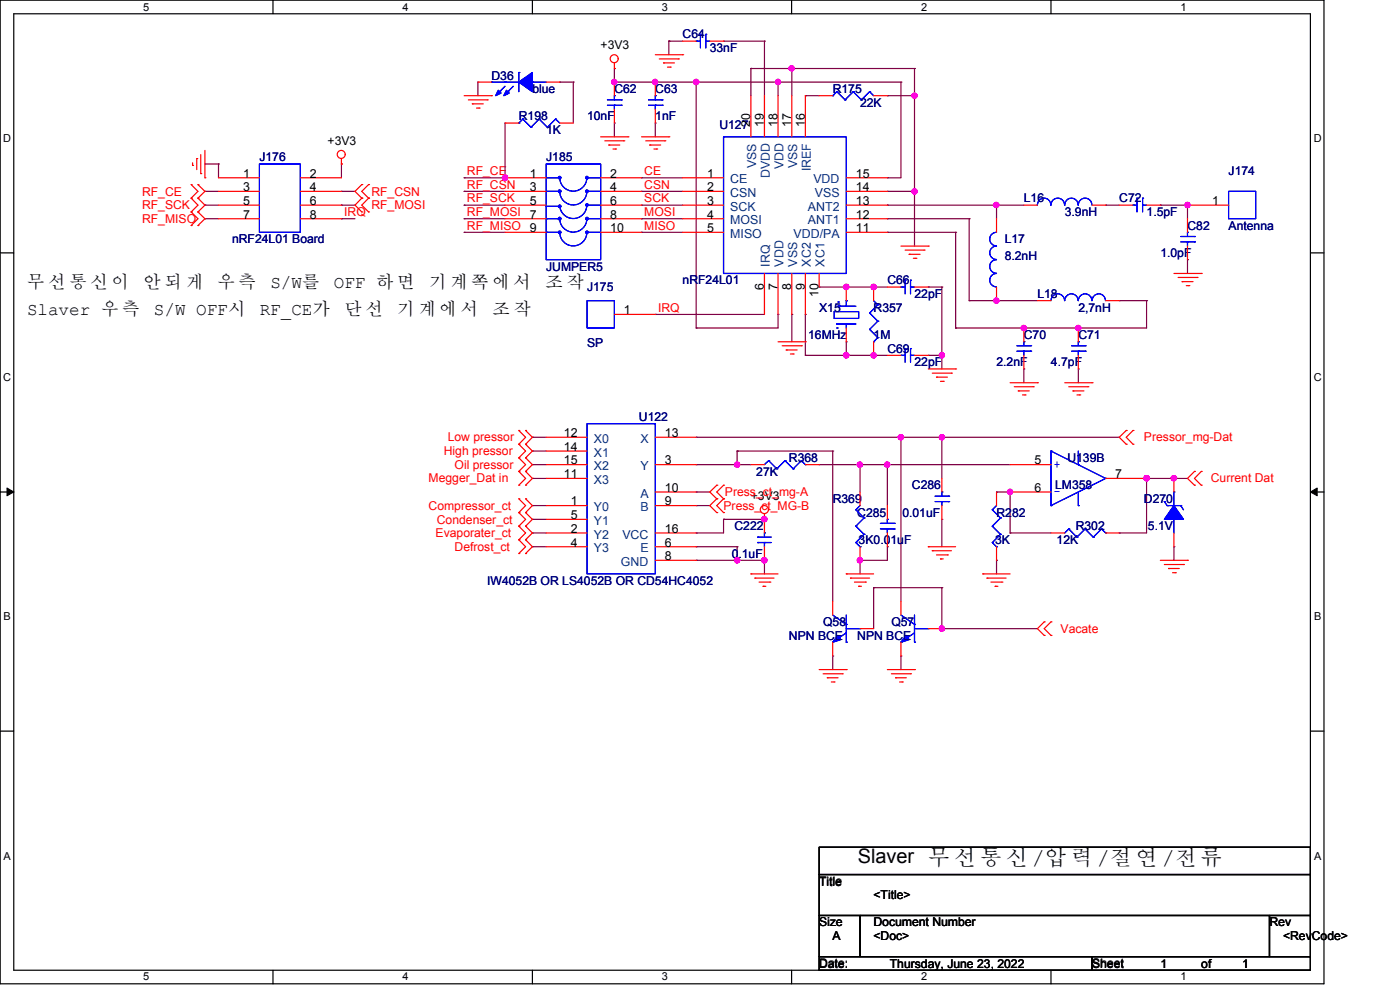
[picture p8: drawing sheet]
<svg xmlns="http://www.w3.org/2000/svg" width="297mm" height="210mm" viewBox="0 0 297 210" stroke-linecap="round" stroke-linejoin="round" font-family="sans-serif">
<g fill="none" stroke="#000" stroke-width=".25">
<path d="M0 0h280.6v208.4h-280.6zM2.9 2.9h274.8v202.6h-274.8zM57.8 0v2.9M112.8 0v2.9M167.8 0v2.9M222.7 0v2.9M0 53.6h2.9M277.7 53.6h2.9M0 104.2h2.9M277.7 104.2h2.9M0 154.9h2.9M277.7 154.9h2.9"/>
<path d="M173.6 179.4h104.1v5.8h-104.1zM173.6 185.2h104.1v8.7h-104.1zM173.6 193.9h8.7v8.7h-8.7zM182.3 193.9h86.7v8.7h-86.7zM269 193.9h8.7v8.7h-8.7zM57.8 205.5v2.9M112.8 205.5v2.9M167.8 205.5v2.9M173.6 202.6h57.8v2.9h-57.8zM222.7 205.5v2.9M231.4 202.6h46.3v2.9h-46.3z"/>
</g>
<path d="M1.5 103.4l1.4 .8-1.4 .8zM277.7 104.2l1.4-.8v1.6z" fill="#000" stroke="#000" stroke-width=".21"/>
<g fill="none" stroke="#800040" stroke-width=".25">
<path d="M101.3 17.4h.1M101.3 17.4v2.9M118.6 17.4h.1M118.6 17.4h2.9M121.5 17.4h.1M121.5 17.4v8.7M130.2 17.4h60.7M130.2 14.5h.1M130.2 17.4h.1M130.2 14.5v2.9M138.9 17.4h.1M141.7 8.7h.1"/>
<path d="M141.7 8.7v2.9M141.7 8.7h3M147.5 17.4h.1M147.5 17.4v52.1M153.3 8.7h8.7M153.3 8.7h.1M159.1 14.5h.1M159.1 14.5v5.8M159.1 14.5h34.7M162 8.7h.1M162 8.7v11.6M164.9 17.4h.1"/>
<path d="M164.9 17.4v2.9M167.8 14.5h.1M167.8 14.5v5.8M190.9 17.4h.1M190.9 17.4v20.3h-2.8M193.8 14.5h.1M193.8 14.5v37.6M43.4 34.7h2.9M43.4 34.7h.1M46.3 34.7h.1M46.3 34.7v3M72.4 34.7h.1"/>
<path d="M72.4 34.7v3M98.4 37.7h.1M107 26.1h.1M107 26.1v11.6h-8.6M130.2 26.1h.1M130.2 26.1v2.9M136 37.7h.1M136 37.7h8.7M138.9 26.1h.1M138.9 26.1v2.9M170.7 20.3h.1M170.7 20.3h2.9"/>
<path d="M188.1 37.7h.1M188.1 20.3h.1M188.1 20.3h5.7M193.8 20.3h.1M43.4 40.5h2.9M43.4 43.5h2.9M43.4 46.3h2.9M43.4 43.5h.1M43.4 46.3h.1M43.4 40.5h.1M72.4 40.5h.1M72.4 43.5h.1"/>
<path d="M72.4 46.3h.1M72.4 40.5h2.8M72.4 43.5h2.8M72.4 46.3h2.8M98.4 40.5h8.6M98.4 43.5h8.6M98.4 46.3h8.6M98.4 49.2h8.6M98.4 40.5h.1M98.4 43.5h.1M98.4 46.3h.1M98.4 49.2h.1"/>
<path d="M136 40.5h.1M136 43.5h.1M136 46.3h.1M136 49.2h.1M136 40.5h8.7M136 43.5h8.7M136 46.3h8.7M136 49.2h8.7M188.1 43.5h28.9M188.1 49.2h14.4M188.1 46.3h17.3M188.1 40.5h.1"/>
<path d="M188.1 43.5h.1M188.1 49.2h.1M188.1 46.3h.1M188.1 40.5h5.7M193.8 40.5h.1M202.5 49.2h.1M202.5 49.2v20.3M205.4 46.3h.1M205.4 46.3v17.4M211.2 43.5h.1M211.2 43.5v2.8M234.3 43.5h.1"/>
<path d="M234.3 43.5h2.9M245.9 43.5h.1M245.9 43.5h5.8M251.7 55h.1M251.7 43.5h.1M251.7 43.5v2.8M251.7 55v2.9M138.9 66.6h.1M138.9 66.6h23.1M147.5 69.5h.1M164.9 66.6h.1M164.9 66.6v2.9h-17.4"/>
<path d="M167.8 66.6h.1M167.8 66.6v5.8M170.7 66.6h.1M170.7 75.3h.1M170.7 66.6v8.7M170.7 75.3h17.4M173.6 60.8h.1M173.6 60.8h14.5M179.3 72.4h.1M179.3 75.3h.1M179.3 60.8h.1M179.3 72.4v2.9"/>
<path d="M185.1 60.8h.1M185.1 75.3h.1M196.7 60.8h.1M196.7 75.3h.1M196.7 60.8h2.9M196.7 75.3h2.9M199.6 75.3h.1M199.6 60.8h.1M199.6 60.8v17.3M202.5 69.5h.1M205.4 63.7h14.5M205.4 63.7h.1"/>
<path d="M211.2 63.7h.1M217 78.1h.1M217 69.5h.1M217 78.1v3M228.5 78.1h.1M228.5 69.5h.1M228.5 78.1v3M237.2 63.7h.1M237.2 63.7h5.8M243 63.7h.1M243 63.7v5.8h-40.5M112.8 95.5h2.9"/>
<path d="M112.8 98.4h2.9M112.8 92.6h2.9M112.8 92.6h.1M112.8 95.5h.1M112.8 98.4h.1M147.5 92.6h.1M147.5 98.4h.1M147.5 98.4h11.6M147.5 92.6h89.7M156.2 95.5h.1M156.2 98.4h.1M156.2 95.5v2.9"/>
<path d="M156.2 95.5h20.3M173.6 98.4h40.5M173.6 98.4h.1M176.5 95.5h.1M176.5 95.5v31.9M182.3 98.4h.1M182.3 98.4v5.8M188.1 98.4h.1M188.1 98.4v8.7M190.9 92.6h.1M190.9 92.6v34.8M199.6 92.6h.1"/>
<path d="M199.6 92.6v8.7M112.8 101.3h2.9M112.8 112.9h2.9M112.8 110h2.9M112.8 107.1h2.9M112.8 115.8h2.9M112.8 110h.1M112.8 107.1h.1M112.8 112.9h.1M112.8 115.8h.1M112.8 101.3h.1M147.5 112.9h.1"/>
<path d="M147.5 104.2h.1M147.5 107.1h.1M147.5 118.7h.1M147.5 115.8h.1M147.5 118.7h14.5M147.5 115.8h8.7M147.5 104.2h2.9M147.5 107.1h2.9M153.3 110h8.7M153.3 110h.1M153.3 110v2.9h-5.8M156.2 115.8h.1"/>
<path d="M156.2 118.7h.1M156.2 115.8v2.9M162 118.7h.1M162 118.7v2.9M182.3 118.7h.1M182.3 118.7v2.9M188.1 115.8h.1M188.1 115.8v2.9h-5.8M199.6 110h.1M199.6 110v5.8M211.2 118.7h.1M211.2 104.2h.1"/>
<path d="M211.2 118.7v2.9M211.2 104.2h2.9M214.1 112.9h8.6M214.1 104.2h.1M214.1 112.9h.1M214.1 104.2v8.7M237.2 112.9h.1M243 101.3h8.7M243 101.3h.1M243 101.3v11.6h-5.8M248.8 101.3h.1M248.8 115.8h.1"/>
<path d="M248.8 115.8v2.9M176.5 138.9h.1M176.5 138.9v2.9M185.1 124.5h14.5M185.1 124.5h.1M185.1 124.5v8.7M190.9 138.9h.1M190.9 138.9v2.9M199.6 133.2h20.3M199.6 133.2h.1M199.6 124.5h.1M199.6 124.5v8.7"/>
</g>
<g fill="#f0f" stroke="#f0f" stroke-width=".25">
<circle cx="138.8" cy="17.4" r=".56"/>
<circle cx="130.1" cy="17.4" r=".56"/>
<circle cx="164.9" cy="17.4" r=".56"/>
<circle cx="147.5" cy="17.4" r=".57"/>
<circle cx="193.8" cy="40.5" r=".55"/>
<circle cx="167.8" cy="14.5" r=".55"/>
<circle cx="185.1" cy="75.2" r=".56"/>
<circle cx="199.6" cy="75.2" r=".56"/>
<circle cx="179.3" cy="75.2" r=".56"/>
<circle cx="185.1" cy="60.8" r=".56"/>
<circle cx="179.3" cy="60.8" r=".56"/>
<circle cx="251.7" cy="43.4" r=".55"/>
<circle cx="211.1" cy="43.4" r=".55"/>
<circle cx="211.1" cy="63.7" r=".55"/>
<circle cx="228.5" cy="69.5" r=".55"/>
<circle cx="216.9" cy="69.5" r=".55"/>
<circle cx="193.8" cy="20.3" r=".55"/>
<circle cx="107" cy="37.6" r=".55"/>
<circle cx="162" cy="118.7" r=".57"/>
<circle cx="156.2" cy="118.7" r=".56"/>
<circle cx="156.2" cy="98.4" r=".55"/>
<circle cx="248.8" cy="101.3" r=".56"/>
<circle cx="162" cy="110" r=".56"/>
<circle cx="214" cy="104.2" r=".56"/>
<circle cx="243" cy="101.3" r=".55"/>
<circle cx="182.2" cy="118.7" r=".56"/>
<circle cx="199.6" cy="92.6" r=".55"/>
<circle cx="188" cy="98.4" r=".55"/>
<circle cx="199.6" cy="133.1" r=".56"/>
<circle cx="182.2" cy="98.4" r=".55"/>
<circle cx="190.9" cy="92.6" r=".56"/>
</g>
<g fill="none" stroke="#f00" stroke-width=".25">
<path d="M101.3 17.4h2.9M115.7 17.4h2.9M130.2 14.5h.1M130.2 13.3v1.2M130.2 17.4v2.9M138.9 11.6h5.8M138.9 17.4v2.9M139.7 12.5h4.1M140.6 13.3h.1M140.6 13.3h2.3M141.5 14.2h.5M142 14.2h.1"/>
<path d="M143.8 12.5h.1M144.7 8.7h2.8M144.7 11.6h.1M150.4 8.7h2.9M40.5 39.1h.1M40.5 39.1l1.4 1.4-1.4 1.5M40.8 35h.1M40.8 34.5v.5M41.7 33.6h.1M41.7 33.6v2.3M41.9 39.1l1.5 1.4-1.5 1.5M41.9 39.1h.1"/>
<path d="M42.5 36.8h.1M42.5 32.7v4.1M43.4 37.7h.1M43.4 31.9v5.8M46.3 37.7h8.7M63.6 37.7h8.8M72.4 34.7h.1M72.4 33.6v1.1M76.7 39.1l-1.5 1.4 1.5 1.5M76.7 39.1h.1M78.1 39.1h.1M78.1 39.1l-1.4 1.4 1.4 1.5"/>
<path d="M98.4 20.3h5.8M99.2 21.2h4.1M100.1 22h2.3M100.1 22h.1M101 22.9h.5M101.5 22.9h.1M103.3 21.2h.1M104.2 20.3h.1M107 37.7h8.7M107 26.1h2.9M118.6 26.1h2.9M127.3 29h5.8"/>
<path d="M127.3 37.7h8.7M128.2 29.8h4M129 30.7h2.3M129 30.7h.1M129.9 31.6h.6M130.2 23.2v2.9M130.5 31.6h.1M132.2 29.8h.1M133.1 29h.1M136 29h5.7M136.8 29.8h4.1M137.7 30.7h2.3"/>
<path d="M137.7 30.7h.1M138.6 31.6h.6M138.9 23.2v2.9M139.2 31.6h.1M140.9 29.8h.1M141.7 29h.1M144.7 37.7h8.6M159.1 20.3v8.7M162 20.3v8.7M164.9 20.3v8.7M167.8 20.3v8.7M170.7 20.3v8.7"/>
<path d="M173.6 20.3h2.9M179.3 37.7h8.8M185.1 20.3h3M40.5 42h.1M40.5 44.9h.1M40.5 47.8h.1M40.5 42l1.4 1.5-1.4 1.4M40.5 44.9l1.4 1.4-1.4 1.5M41.9 42l1.5 1.5-1.5 1.4M41.9 44.9l1.5 1.4-1.5 1.5M41.9 42h.1M41.9 44.9h.1"/>
<path d="M41.9 47.8h.1M46.3 43.5h8.7M46.3 40.5h8.7M46.3 46.3h8.7M63.6 43.5h8.8M63.6 40.5h8.8M63.6 46.3h8.8M76.7 42l-1.5 1.5 1.5 1.4M76.7 42h.1M76.7 44.9h.1M78.1 42h.1M78.1 44.9h.1"/>
<path d="M78.1 42l-1.4 1.5 1.4 1.4M107 43.5h8.7M107 40.5h8.7M107 46.3h8.7M107 49.2h8.7M127.3 43.5h8.7M127.3 40.5h8.7M127.3 46.3h8.7M127.3 49.2h8.7M144.7 43.5h8.6M144.7 40.5h8.6M144.7 46.3h8.6"/>
<path d="M144.7 49.2h8.6M162 57.9v8.7M164.9 57.9v8.7M167.8 57.9v8.7M170.7 57.9v8.7M173.6 57.9v2.9M179.3 43.5h8.8M179.3 40.5h8.8M179.3 46.3h8.8M179.3 49.2h8.8M190.9 52.1h5.8M191.8 53h4"/>
<path d="M192.7 53.9h.1M192.7 53.9h2.3M193.5 54.7h.6M194.1 54.7h.1M195.8 53h.1M196.7 52.1h.1M211.2 46.3v2.9M217 43.5h2.9M231.4 43.5h2.9M237.2 43.5h2.9M243 43.5h2.9M248.8 57.9h5.8"/>
<path d="M249.7 58.8h4M250.5 59.7h2.3M250.5 59.7h.1M251.7 43.5h8.7M251.7 46.3v2.9M251.7 52.1v2.9M253.7 58.8h.1M254.6 57.9h.1M130.2 66.6h8.7M164.9 72.4h5.8M165.8 73.2h4M166.6 74.1h.1"/>
<path d="M166.6 74.1h2.3M167.5 75h.6M168.1 75h.1M169.8 73.2h.1M170.7 72.4h.1M179.3 60.8v2.9M179.3 69.5v2.9M185.1 60.8v2.9M185.1 72.4v2.9M188.1 75.3h2.8M188.1 60.8h2.8M193.8 75.3h2.9"/>
<path d="M193.8 60.8h2.9M196.7 78.1h5.8M197.6 79h4M198.5 79.9h.1M198.5 79.9h2.3M201.6 79h.1M202.5 78.1h.1M211.2 60.8v2.9M217 69.5v2.9M217 75.3v2.8M219.9 63.7h2.8M228.5 69.5v2.9"/>
<path d="M228.5 75.3v2.8M234.3 63.7h2.9M251.4 60.5h.5M251.9 60.5h.1M109.9 99.9l1.5 1.4-1.5 1.5M109.9 91.2l1.5 1.4-1.5 1.5M109.9 94.1l1.5 1.4-1.5 1.5M109.9 97l1.5 1.4-1.5 1.5M109.9 99.9h.1M109.9 94.1h.1M109.9 91.2h.1M109.9 97h.1"/>
<path d="M111.4 99.9h.1M111.4 91.2h.1M111.4 94.1h.1M111.4 97h.1M111.4 99.9l1.4 1.4-1.4 1.5M111.4 91.2l1.4 1.4-1.4 1.5M111.4 94.1l1.4 1.4-1.4 1.5M111.4 97l1.4 1.4-1.4 1.5M115.7 98.4h8.7M115.7 92.6h8.7M115.7 95.5h8.7M138.9 98.4h8.6"/>
<path d="M138.9 92.6h8.6M159.1 98.4h2.9M170.7 98.4h2.9M199.3 80.8h.6M199.9 80.8h.1M214.1 98.4h8.6M214.1 81.1h5.8M214.9 81.9h4.1M215.8 82.8h.1M215.8 82.8h2.3M216.7 83.6h.5M217.2 83.6h.1"/>
<path d="M219 81.9h.1M219.9 81.1h.1M225.6 81.1h5.8M226.5 81.9h4M227.4 82.8h.1M227.4 82.8h2.3M228.2 83.6h.6M228.8 83.6h.1M230.5 81.9h.1M231.4 81.1h.1M238.7 91.2h.1M238.7 94.1h.1"/>
<path d="M238.7 91.2l-1.5 1.4 1.5 1.5M240.1 91.2l-1.4 1.4 1.4 1.5M240.1 94.1h.1M240.1 91.2h.1M253.1 99.9h.1M253.1 99.9l-1.4 1.4 1.4 1.5M254.6 99.9l-1.5 1.4 1.5 1.5M254.6 99.9h.1M109.9 111.4l1.5 1.5-1.5 1.4M109.9 114.3l1.5 1.5-1.5 1.4M109.9 105.6l1.5 1.5-1.5 1.5M109.9 108.6l1.5 1.4-1.5 1.4"/>
<path d="M109.9 114.3h.1M109.9 111.4h.1M109.9 117.2h.1M109.9 102.8h.1M109.9 108.6h.1M109.9 105.6h.1M111.4 111.4h.1M111.4 114.3h.1M111.4 117.2h.1M111.4 102.8h.1M111.4 105.6h.1M111.4 108.6h.1"/>
<path d="M111.4 111.4l1.4 1.5-1.4 1.4M111.4 114.3l1.4 1.5-1.4 1.4M111.4 105.6l1.4 1.5-1.4 1.5M111.4 108.6l1.4 1.4-1.4 1.4M115.7 115.8h8.7M115.7 101.3h8.7M115.7 107.1h8.7M115.7 110h8.7M115.7 112.9h8.7M138.9 118.7h8.6M138.9 115.8h8.6M138.9 104.2h8.6"/>
<path d="M138.9 107.1h8.6M138.9 112.9h8.6M151.9 102.8l-1.5 1.4 1.5 1.4M151.9 105.6l-1.5 1.5 1.5 1.5M151.9 102.8h.1M151.9 105.6h.1M151.9 108.6h.1M153.3 105.6h.1M153.3 102.8h.1M153.3 108.6h.1M153.3 102.8l-1.4 1.4 1.4 1.4M153.3 105.6l-1.4 1.5 1.4 1.5"/>
<path d="M162 110h.1M162 108.8v4.1M162 115.8v2.9M182.3 104.2v2.9M182.3 115.8v2.9M188.1 107.1v2.9M188.1 112.9v2.9M196.7 115.8h5.8M196.7 115.8h.1M197.6 116.7h4M197.6 116.7h.1M198.5 117.5h2.3"/>
<path d="M199.3 118.4h.6M199.3 118.4h.1M199.6 101.3v2.9M199.6 107.1v2.9M200.8 117.5h.1M211.2 104.2v2.9M211.2 115.8v2.9M214.1 104.2h8.6M222.7 112.9h2.9M234.3 101.3h8.7M234.3 112.9h2.9M245.9 118.7h5.8"/>
<path d="M246.7 119.6h4.1M248.8 101.3v2.9M248.8 112.9v2.9M250.8 119.6h.1M251.7 118.7h.1M253.1 102.8h.1M254.6 102.8h.1M159.1 121.6h.1M159.1 121.6h5.8M160 122.4h.1M160 122.4h4M160.9 123.3h2.2"/>
<path d="M161.7 124.2h.1M161.7 124.2h.6M163.1 123.3h.1M176.5 127.4v2.9M176.5 136v2.9M179.3 121.6h5.8M179.3 121.6h.1M180.2 122.4h4.1M180.2 122.4h.1M181.1 123.3h2.3M182 124.2h.6M182 124.2h.1"/>
<path d="M182.3 133.2h2.8M183.4 123.3h.1M190.9 127.4v2.9M190.9 136v2.9M196.7 133.2h2.9M208.3 121.6h5.8M208.3 121.6h.1M209.2 122.4h.1M209.2 122.4h4M210 123.3h2.3M210.9 124.2h.6M210.9 124.2h.1"/>
<path d="M212.3 123.3h.1M221.3 131.7h.1M221.3 134.6h.1M221.3 131.7l-1.4 1.5 1.4 1.4M222.7 131.7l-1.4 1.5 1.4 1.4M222.7 134.6h.1M222.7 131.7h.1M247.6 120.4h2.3M247.6 120.4h.1M248.5 121.3h.6M249.1 121.3h.1M173.6 141.8h5.7"/>
<path d="M174.4 142.7h4.1M175.3 143.6h2.3M175.3 143.6h.1M176.2 144.4h.6M176.8 144.4h.1M178.5 142.7h.1M179.3 141.8h.1M188.1 141.8h5.7M188.9 142.7h4.1M189.8 143.6h2.3M189.8 143.6h.1M190.6 144.4h.6"/>
<path d="M191.2 144.4h.1M193 142.7h.1M193.8 141.8h.1"/>
<circle cx="130.2" cy="12.4" r=".85"/>
<circle cx="72.3" cy="32.7" r=".85"/>
<circle cx="162" cy="107.9" r=".86"/>
</g>
<g fill="none" stroke="#00f" stroke-width=".25">
<path d="M104.2 17.4h.1M104.2 17.4h5.7M105.9 19.4h.1M107 17.4h.1M107 18.3l-1.1 1.1M107.6 19.4h.1M108.8 18.3l-1.2 1.1M109.9 15.4h.1M109.9 15.4v4M112.8 17.4h2.9M112.8 17.4h.1M147.5 8.7h.1"/>
<path d="M147.5 8.7h.9M148.4 7.3h.1M148.4 7.3v2.9M149.6 8.7h.8M149.6 7.3h.1M149.6 8.7h.1M149.6 7.3v2.9M177.4 19.4l1.7 1.8M177.4 19.4h.1M177.4 19.4l-.9 .9M180.8 19.4l1.8 1.8M180.8 19.4h.1"/>
<path d="M180.8 19.4l-1.7 1.8M184.3 19.4h.1M184.3 19.4l-1.7 1.8M184.3 19.4l.8 .9M55 34.7h8.6v14.5h-8.6zM109.9 26.1h.1M110.8 25.2h.1M110.8 25.2l-.9 .9M110.8 25.2l1.7 1.8M112.5 27h.1M114.3 25.2h.1M114.3 25.2l-1.8 1.8"/>
<path d="M114.3 25.2l1.7 1.8M115.7 34.7h11.6v20.3h-11.6zM115.7 37.7h.1M116 27h.1M117.7 25.2l.9 .9M117.7 25.2h.1M117.7 25.2l-1.7 1.8M124.4 37.7a2.88 2.88 0 0 1-2.9 2.8 2.88 2.88 0 0 1-2.9-2.8h-2.9M124.4 37.7h.1M124.4 37.7h2.9M128.7 22.3h2.9M128.7 21.2h2.9"/>
<path d="M130.2 20.3h.1M130.2 22.3h.1M130.2 20.3v.9M130.2 22.3v.9M131.6 22.3h.1M131.6 21.2h.1M137.4 22.3h2.9M137.4 21.2h2.9M138.9 20.3h.1M138.9 22.3h.1M138.9 20.3v.9M138.9 22.3v.9"/>
<path d="M140.3 22.3h.1M140.3 21.2h.1M153.3 29h26v28.9h-26zM176.5 20.3h.1M179.1 21.2h.1M182.6 21.2h.1M115.7 43.7h.1M115.7 40.5h.1M115.7 46.3h.1M115.7 49.2h.1M115.7 40.5h2.9a2.88 2.88 0 0 0 2.9 2.9 2.88 2.88 0 0 0 2.9-2.9M115.7 46.3h2.9a2.88 2.88 0 0 0 2.9 2.9 2.88 2.88 0 0 0 2.9-2.9"/>
<path d="M115.7 49.2h2.9a2.88 2.88 0 0 0 2.9 2.9 2.88 2.88 0 0 0 2.9-2.9M115.7 43.7h2.9M124.4 43.5a2.88 2.88 0 0 1-2.9 2.8 2.88 2.88 0 0 1-2.9-2.8M124.4 40.5h.1M124.4 43.5h.1M124.4 46.3h.1M124.4 49.2h.1M124.4 40.5h2.9M124.4 43.5h2.9M124.4 46.3h2.9M124.4 49.2h2.9M191.8 59.4h.1"/>
<path d="M191.8 59.4v2.8M193 59.4h.1M193 59.4v2.8M211.2 55a1.44 1.44 0 0 0-1.5 1.4 1.44 1.44 0 0 0 1.5 1.5 1.44 1.44 0 0 0-1.5 1.4 1.44 1.44 0 0 0 1.5 1.5M211.2 52.1a1.42 1.42 0 0 0-1.5 1.4 1.42 1.42 0 0 0 1.5 1.5M211.2 49.2a1.44 1.44 0 0 0-1.5 1.4 1.44 1.44 0 0 0 1.5 1.5M222.7 43.5a1.42 1.42 0 0 0-1.4-1.5 1.42 1.42 0 0 0-1.4 1.5M225.6 43.5a1.44 1.44 0 0 0-1.4-1.5 1.44 1.44 0 0 0-1.5 1.5M231.4 43.5a1.46 1.46 0 0 0-1.5-1.5 1.46 1.46 0 0 0-1.4 1.5 1.42 1.42 0 0 0-1.4-1.5 1.42 1.42 0 0 0-1.5 1.5M240.1 43.5h.1M240.1 43.5h.9M241 42h.1"/>
<path d="M241 42v2.9M242.1 42h.1M242.1 43.5h.1M242.1 42v2.9M242.1 43.5h.9M250.2 51.2h2.9M250.2 50.1h2.9M251.7 49.2h.1M251.7 51.2h.1M251.7 49.2v.9M251.7 51.2v.9M253.1 51.2h.1"/>
<path d="M253.1 50.1h.1M260.4 40.5h5.7v5.8h-5.7zM124.4 63.7h5.8v5.8h-5.8zM176.8 66h5.2v1.4h-5.2zM177.4 68.6h4M177.4 69.5h.1M177.4 68.6h.1M177.6 64.9h3.8M177.6 64.9h.1M177.6 64h.1M177.6 68.6h.1M177.9 64.9h.1"/>
<path d="M179.3 68.6h.1M179.3 63.7h.1M179.3 63.7v1.2M179.3 68.6v.9M184.3 66.3h.1M184.3 69.8h.1M184.3 66.3l1.7 1.7M184.3 69.8l1.7 1.7M185.1 72.4h.1M185.1 63.7l.9 .9M186 64.6h.1M186 68h.1"/>
<path d="M186 71.5h.1M186 64.6l-1.7 1.7M186 68l-1.7 1.8M186 71.5l-.9 .9M190.9 75.3h.9M190.9 60.8h.9M190.9 75.3h.1M190.9 60.8h.1M191.8 73.8h.1M191.8 73.8v2.9M193 73.8h.1M193 75.3h.1"/>
<path d="M193 60.8h.1M193 73.8v2.9M193 75.3h.8M193 60.8h.8M215.5 74.4h2.9M215.5 73.2h2.9M217 72.4h.1M217 74.4h.1M217 72.4v.8M217 74.4v.9M218.4 74.4h.1M218.4 73.2h.1"/>
<path d="M222.7 63.7a1.44 1.44 0 0 1 1.5-1.5 1.44 1.44 0 0 1 1.4 1.5M225.6 63.7a1.42 1.42 0 0 1 1.5-1.5 1.42 1.42 0 0 1 1.4 1.5 1.46 1.46 0 0 1 1.4-1.5 1.46 1.46 0 0 1 1.5 1.5 1.44 1.44 0 0 1 1.4-1.5 1.44 1.44 0 0 1 1.5 1.5M227.1 74.4h2.9M227.1 73.2h2.9M228.5 72.4h.1M228.5 74.4h.1M228.5 72.4v.8M228.5 74.4v.9M230 74.4h.1M230 73.2h.1M124.4 89.7h14.5v31.9h-14.5zM162.9 97.6h.1"/>
<path d="M162.9 97.6l1.7 1.7M162.9 97.6l-.9 .8M164.6 99.3h.1M166.4 97.6l-1.8 1.7M166.4 97.6h.1M166.4 97.6l1.7 1.7M168.1 99.3h.1M169.8 97.6l-1.7 1.7M169.8 97.6h.1M169.8 97.6l.9 .8M170.7 98.4h.1M222.7 95.5h.1"/>
<path d="M222.7 95.5l11.6 5.8M222.7 95.5v11.6M228.5 98.4h.1M228.5 95.5v2.9M160.6 114.9h.1M160.6 113.8h.1M160.6 114.9h2.8M160.6 113.8h2.8M162 112.9h.1M162 114.9h.1M162 112.9v.9M162 114.9v.9"/>
<path d="M181.4 108h.1M181.4 111.4h.1M181.4 114.9h.1M181.4 108l1.7 1.7M181.4 111.4l1.7 1.8M181.4 114.9l.9 .9M182.3 115.8h.1M182.3 107.1l-.9 .9M183.1 109.7h.1M183.1 113.2h.1M183.1 109.7l-1.7 1.7M183.1 113.2l-1.7 1.7"/>
<path d="M186.6 112h2.9M186.6 110.9h2.9M188.1 110h.1M188.1 112h.1M188.1 110v.9M188.1 112v.9M189.5 112h.1M189.5 110.9h.1M198.2 106.2h2.8M198.2 105.1h2.8M199.6 104.2h.1M199.6 106.2h.1"/>
<path d="M199.6 104.2v.9M199.6 106.2v.9M201 106.2h.1M201 105.1h.1M210.3 108h.1M210.3 111.4h.1M210.3 114.9h.1M210.3 108l1.7 1.7M210.3 111.4l1.7 1.8M210.3 114.9l.9 .9M211.2 115.8h.1M211.2 107.1l-.9 .9"/>
<path d="M212 109.7h.1M212 113.2h.1M212 109.7l-1.7 1.7M212 113.2l-1.7 1.7M222.7 107.1h.1M226.5 112l-.9 .9M226.5 112h.1M226.5 112l1.7 1.8M228.2 113.8h.1M228.5 107.1h.1M228.5 104.2v2.9M230 112h.1"/>
<path d="M230 112l1.7 1.8M230 112l-1.8 1.8M231.7 113.8h.1M233.4 112l-1.7 1.8M233.4 112h.1M233.4 112l.9 .9M234.3 101.3h.1M234.3 112.9h.1M234.3 101.3l-11.6 5.8M246.7 106.2l.6 .9M246.7 106.2h.1M247.3 107.1h.1"/>
<path d="M247.3 107.1h2.9M248.8 110h.1M248.8 104.2h.1M248.8 104.2v2.9M248.8 110v2.9M250.2 107.1h.1M250.2 107.1l.6 .9M176.5 136h.1M176.5 130.3l2.8 2M179.3 132.3h.1M179.3 136h.1M179.3 134l-2.8 2"/>
<path d="M179.3 130.3v5.7M179.3 133.2h3M182.3 133.2h.1M190.9 136h.1M190.9 130.3l2.9 2M193.8 132.3h.1M193.8 136h.1M193.8 133.2h2.9M193.8 134l-2.9 2M193.8 130.3v5.7M196.7 133.2h.1"/>
</g>
<g fill="#00f" stroke="#00f" stroke-width=".25">
<path d="M177.6 134.6l.6 .9-1.7 .5z"/>
<path d="M192.1 134.6l.6 .9-1.8 .5z"/>
<path d="M109.9 17.4l2.9-2v4z" fill-rule="evenodd"/>
<path d="M107.3 19.1l.6 .6-1.1 .6z" fill-rule="evenodd"/>
<path d="M105.6 19.1l.6 .6-1.2 .6z" fill-rule="evenodd"/>
<path d="M109.9 17.4l2.9-2v4z" fill-rule="evenodd"/>
<path d="M107.3 19.1l.6 .6-1.1 .6z" fill-rule="evenodd"/>
<path d="M105.6 19.1l.6 .6-1.2 .6z" fill-rule="evenodd"/>
<path d="M248.8 107.1l2 2.9h-4.1z" fill-rule="evenodd"/>
<path d="M248.8 107.1l2 2.9h-4.1z" fill-rule="evenodd"/>
<circle cx="124.4" cy="40.5" r=".27"/>
<circle cx="124.4" cy="37.6" r=".27"/>
<circle cx="118.6" cy="37.6" r=".27"/>
<circle cx="118.6" cy="40.5" r=".27"/>
<circle cx="118.6" cy="43.7" r=".26"/>
<circle cx="124.4" cy="43.4" r=".26"/>
<circle cx="124.4" cy="46.3" r=".27"/>
<circle cx="118.6" cy="46.3" r=".27"/>
<circle cx="124.4" cy="49.2" r=".26"/>
<circle cx="118.6" cy="49.2" r=".26"/>
</g>
<text font-size="4.2" x="181.8" y="182.9">Slaver 무 선 통 신 /압 력 /절 연 /전 류</text>
<g font-size="3.7">
<text x="5.7" y="61">무 선 통 신 이</text>
<text x="30.4" y="61">안 되 게</text>
<text x="46.1" y="61">우 측</text>
<text x="57.3" y="61">S/W를</text>
<text x="70.7" y="61">OFF 하 면</text>
<text x="90.9" y="61">기 계 쪽 에 서</text>
<text x="115.6" y="61">조 작</text>
<text x="5.7" y="66.7">Slaver 우 측</text>
<text x="32.6" y="66.7">S/W OFF시</text>
<text x="55" y="66.7">RF_CE가</text>
<text x="73" y="66.7">단 선</text>
<text x="84.2" y="66.7">기 계 에 서</text>
<text x="104.4" y="66.7">조 작</text>
</g>
<g font-size="2.6">
<text x="127.3" y="10.5">+3V3</text>
<text x="159" y="27" transform="rotate(-90 159 27)">20</text>
<text x="161.9" y="27" transform="rotate(-90 161.9 27)">19</text>
<text x="164.8" y="27" transform="rotate(-90 164.8 27)">18</text>
<text x="167.7" y="27" transform="rotate(-90 167.7 27)">17</text>
<text x="170.5" y="27" transform="rotate(-90 170.5 27)">16</text>
<text x="69.4" y="30.7">+3V3</text>
<text x="51.5" y="37.6">1</text>
<text x="51.5" y="40.5">3</text>
<text x="65.7" y="37.6">2</text>
<text x="65.7" y="40.5">4</text>
<text x="112.3" y="37.6">1</text>
<text x="112.3" y="40.5">3</text>
<text x="129.3" y="37.6">2</text>
<text x="129.3" y="40.5">4</text>
<text x="149.9" y="37.6">1</text>
<text x="149.9" y="40.5">2</text>
<text x="181.4" y="40.5">14</text>
<text x="181.4" y="37.6">15</text>
<text x="51.5" y="43.4">5</text>
<text x="51.5" y="46.3">7</text>
<text x="65.7" y="43.4">6</text>
<text x="65.7" y="46.3">8</text>
<text x="112.3" y="43.4">5</text>
<text x="112.3" y="46.3">7</text>
<text x="129.3" y="43.4">6</text>
<text x="129.3" y="46.3">8</text>
<text x="149.9" y="43.4">3</text>
<text x="149.9" y="46.3">4</text>
<text x="181.4" y="46.3">12</text>
<text x="181.4" y="43.4">13</text>
<text x="256.9" y="43.4">1</text>
<text x="112.3" y="49.2">9</text>
<text x="129.3" y="49.2">10</text>
<text x="149.9" y="49.2">5</text>
<text x="181.4" y="49.2">11</text>
<text x="161.9" y="61.4" transform="rotate(-90 161.9 61.4)">6</text>
<text x="164.8" y="61.4" transform="rotate(-90 164.8 61.4)">7</text>
<text x="167.7" y="61.4" transform="rotate(-90 167.7 61.4)">8</text>
<text x="170.5" y="61.4" transform="rotate(-90 170.5 61.4)">9</text>
<text x="173.5" y="62.8" transform="rotate(-90 173.5 62.8)">10</text>
<text x="132.2" y="66.6">1</text>
<text x="119.5" y="92.6">12</text>
<text x="119.5" y="95.5">14</text>
<text x="140.9" y="92.6">13</text>
<text x="119.5" y="98.4">15</text>
<text x="119.5" y="101.3">11</text>
<text x="140.9" y="98.4">3</text>
<text x="219.3" y="98.4">5</text>
<text x="236.3" y="101.3">7</text>
<text x="120.9" y="107">1</text>
<text x="140.9" y="104.2">10</text>
<text x="140.9" y="107">9</text>
<text x="159.1" y="105.9">+3V3</text>
<text x="219.3" y="104.2">6</text>
<text x="120.9" y="110">5</text>
<text x="120.9" y="112.8">2</text>
<text x="140.9" y="112.8">16</text>
<text x="120.9" y="115.8">4</text>
<text x="140.9" y="115.8">6</text>
<text x="140.9" y="118.6">8</text>
<text x="173.6" y="187.6">Title</text>
<text x="185.1" y="190.5">&lt;Title&gt;</text>
<text x="173.6" y="196.2">Size</text>
<text x="185.1" y="196.2">Document Number</text>
<text x="269" y="196.2">Rev</text>
<text x="176.4" y="199.2">A</text>
<text x="185.1" y="199.2">&lt;Doc&gt;</text>
<text x="271.9" y="199.2">&lt;RevCode&gt;</text>
<text x="173.6" y="205">Date:</text>
<text x="188.6" y="205">Thursday, June 23, 2022</text>
<text x="231.4" y="205">Sheet</text>
<text x="245.9" y="205">1</text>
<text x="254.6" y="205">of</text>
<text x="263.2" y="205">1</text>
</g>
<g font-size="2.6" fill="#000080">
<text x="144.7" y="8.1">C64</text>
<text x="150.4" y="11">33nF</text>
<text x="104.2" y="16.8">D36</text>
<text x="112.8" y="19.7">blue</text>
<text x="130.2" y="19.7">C62</text>
<text x="138.9" y="19.7">C63</text>
<text x="176.5" y="19.7">R175</text>
<text x="182.3" y="22.6">22K</text>
<text x="109.9" y="25.5">R198</text>
<text x="115.7" y="28.4">1K</text>
<text x="124.4" y="25.5">10nF</text>
<text x="138.9" y="25.5">1nF</text>
<text x="152.4" y="27.2">U127</text>
<text x="55" y="34.2">J176</text>
<text x="115.7" y="34.2">J185</text>
<text x="260.4" y="37.1">J174</text>
<text x="217" y="42.9">L16</text>
<text x="225.6" y="45.8">3.9nH</text>
<text x="237.2" y="42.9">C72</text>
<text x="243" y="45.8">1.5pF</text>
<text x="49.2" y="51.5">nRF24L01 Board</text>
<text x="212.9" y="51.5">L17</text>
<text x="251.7" y="48.7">C82</text>
<text x="260.4" y="48.7">Antenna</text>
<text x="115.7" y="57.3">JUMPER5</text>
<text x="212.9" y="55">8.2nH</text>
<text x="245.9" y="54.5">1.0pF</text>
<text x="124.4" y="61.7">J175</text>
<text x="144.7" y="60.2">nRF24L01</text>
<text x="188.1" y="60.3">C66</text>
<text x="193.8" y="63.1">22pF</text>
<text x="219.9" y="63.1">L18</text>
<text x="171.3" y="71.8">16MHz</text>
<text x="173.6" y="66">X15</text>
<text x="185.1" y="66">R357</text>
<text x="185.1" y="71.8">1M</text>
<text x="217" y="71.8">C70</text>
<text x="228.5" y="71.8">C71</text>
<text x="228.5" y="66">2,7nH</text>
<text x="124.4" y="73.5">SP</text>
<text x="188.1" y="74.7">C69</text>
<text x="193.8" y="77.6">22pF</text>
<text x="211.2" y="77.6">2.2nF</text>
<text x="222.7" y="77.6">4.7pF</text>
<text x="135.4" y="89.2">U122</text>
<text x="160.3" y="100.7">27K</text>
<text x="167.2" y="97.9">R368</text>
<text x="226.2" y="97.9">U139B</text>
<text x="176.5" y="106.5">R369</text>
<text x="193.3" y="103.7">C286</text>
<text x="223.6" y="103.7">LM358</text>
<text x="242.4" y="106.5">D270</text>
<text x="155.7" y="112.3">C222</text>
<text x="181.7" y="109.4">C285</text>
<text x="191.2" y="109.4">0.01uF</text>
<text x="211.2" y="109.4">R282</text>
<text x="228" y="112.3">R302</text>
<text x="243.3" y="112.3">5.1V</text>
<text x="155.1" y="118.1">0.1uF</text>
<text x="182" y="115.2">3K0.01uF</text>
<text x="210.9" y="115.2">3K</text>
<text x="223.9" y="115.2">12K</text>
<text x="103.3" y="123.9">IW4052B OR LS4052B OR CD54HC4052</text>
<text x="167.2" y="135.5">NPN BCE</text>
<text x="174.4" y="132.6">Q58</text>
<text x="181.7" y="135.5">NPN BCE</text>
<text x="188.9" y="132.6">Q57</text>
</g>
<g font-size="2.6" fill="#004080">
<text x="160.3" y="35.6" transform="rotate(-90 160.3 35.6)">VSS</text>
<text x="166" y="35.9" transform="rotate(-90 166 35.9)">VDD</text>
<text x="168.9" y="35.6" transform="rotate(-90 168.9 35.6)">VSS</text>
<text x="154.8" y="38.8">CE</text>
<text x="154.8" y="41.7">CSN</text>
<text x="163.1" y="37.7" transform="rotate(-90 163.1 37.7)">DVDD</text>
<text x="171.8" y="36.3" transform="rotate(-90 171.8 36.3)">IREF</text>
<text x="172.4" y="38.8">VDD</text>
<text x="172.7" y="41.7">VSS</text>
<text x="154.8" y="44.6">SCK</text>
<text x="154.8" y="47.5">MOSI</text>
<text x="171.2" y="47.5">ANT1</text>
<text x="171.2" y="44.6">ANT2</text>
<text x="154.8" y="50.4">MISO</text>
<text x="168.2" y="50.4">VDD/PA</text>
<text x="163.1" y="56.5" transform="rotate(-90 163.1 56.5)">IRQ</text>
<text x="166" y="56.5" transform="rotate(-90 166 56.5)">VDD</text>
<text x="168.9" y="56.5" transform="rotate(-90 168.9 56.5)">VSS</text>
<text x="171.8" y="56.5" transform="rotate(-90 171.8 56.5)">XC2</text>
<text x="174.7" y="56.5" transform="rotate(-90 174.7 56.5)">XC1</text>
<text x="125.8" y="93.8">X0</text>
<text x="135.7" y="93.8">X</text>
<text x="125.8" y="96.7">X1</text>
<text x="125.8" y="99.6">X2</text>
<text x="135.7" y="99.6">Y</text>
<text x="125.8" y="102.5">X3</text>
<text x="135.7" y="105.4">A</text>
<text x="125.8" y="108.3">Y0</text>
<text x="125.8" y="111.2">Y1</text>
<text x="135.7" y="108.3">B</text>
<text x="125.8" y="114.1">Y2</text>
<text x="125.8" y="117">Y3</text>
<text x="131.6" y="119.9">GND</text>
<text x="131.9" y="114.1">VCC</text>
<text x="135.7" y="117">E</text>
</g>
<g font-size="2.6" fill="#f00">
<text x="30.1" y="41.4">RF_CE</text>
<text x="78.7" y="41.4">RF_CSN</text>
<text x="99" y="37.1">RF_CE</text>
<text x="99" y="39.9">RF_CSN</text>
<text x="136.5" y="37.1">CE</text>
<text x="136.5" y="39.9">CSN</text>
<text x="30.1" y="44.3">RF_SCK</text>
<text x="30.1" y="47.2">RF_MISO</text>
<text x="72.9" y="45.7">IRQ</text>
<text x="78.7" y="44.3">RF_MOSI</text>
<text x="99" y="42.9">RF_SCK</text>
<text x="99" y="45.7">RF_MOSI</text>
<text x="136.5" y="42.9">SCK</text>
<text x="136.5" y="45.7">MOSI</text>
<text x="99" y="48.6">RF_MISO</text>
<text x="136.5" y="48.6">MISO</text>
<text x="139.5" y="66">IRQ</text>
<text x="94.9" y="93.5">Low pressor</text>
<text x="242.4" y="93.5">Pressor_mg-Dat</text>
<text x="94" y="96.4">High pressor</text>
<text x="96.3" y="99.3">Oil pressor</text>
<text x="90.8" y="102.2">Megger_Dat in</text>
<text x="90.8" y="108">Compressor_ct</text>
<text x="153.3" y="108">Press_ct_MG-B</text>
<text x="153.6" y="105.1">Press_ct_mg-A</text>
<text x="256.6" y="102.2">Current Dat</text>
<text x="92.3" y="113.8">Evaporater_ct</text>
<text x="92.6" y="110.9">Condenser_ct</text>
<text x="96.3" y="116.6">Defrost_ct</text>
<text x="224.8" y="134">Vacate</text>
</g>
<g font-size="2.6" fill="#00f">
<text x="223.3" y="99.1">+</text>
<text x="223.3" y="104.8">-</text>
</g>
<g font-size="2.3">
<text x="30.4" y="2.2">5</text>
<text x="85.3" y="2.2">4</text>
<text x="140.3" y="2.2">3</text>
<text x="195.2" y="2.2">2</text>
<text x="250.2" y="2.2">1</text>
<text x=".7" y="30.1">D</text>
<text x="278.4" y="30.1">D</text>
<text x=".7" y="80.7">C</text>
<text x="278.4" y="80.7">C</text>
<text x=".8" y="131.4">B</text>
<text x="278.5" y="131.4">B</text>
<text x=".8" y="182.1">A</text>
<text x="278.5" y="182.1">A</text>
<text x="30.4" y="207.6">5</text>
<text x="85.3" y="207.6">4</text>
<text x="140.3" y="207.6">3</text>
<text x="195.2" y="207.6">2</text>
<text x="250.2" y="207.6">1</text>
</g>
</svg>
